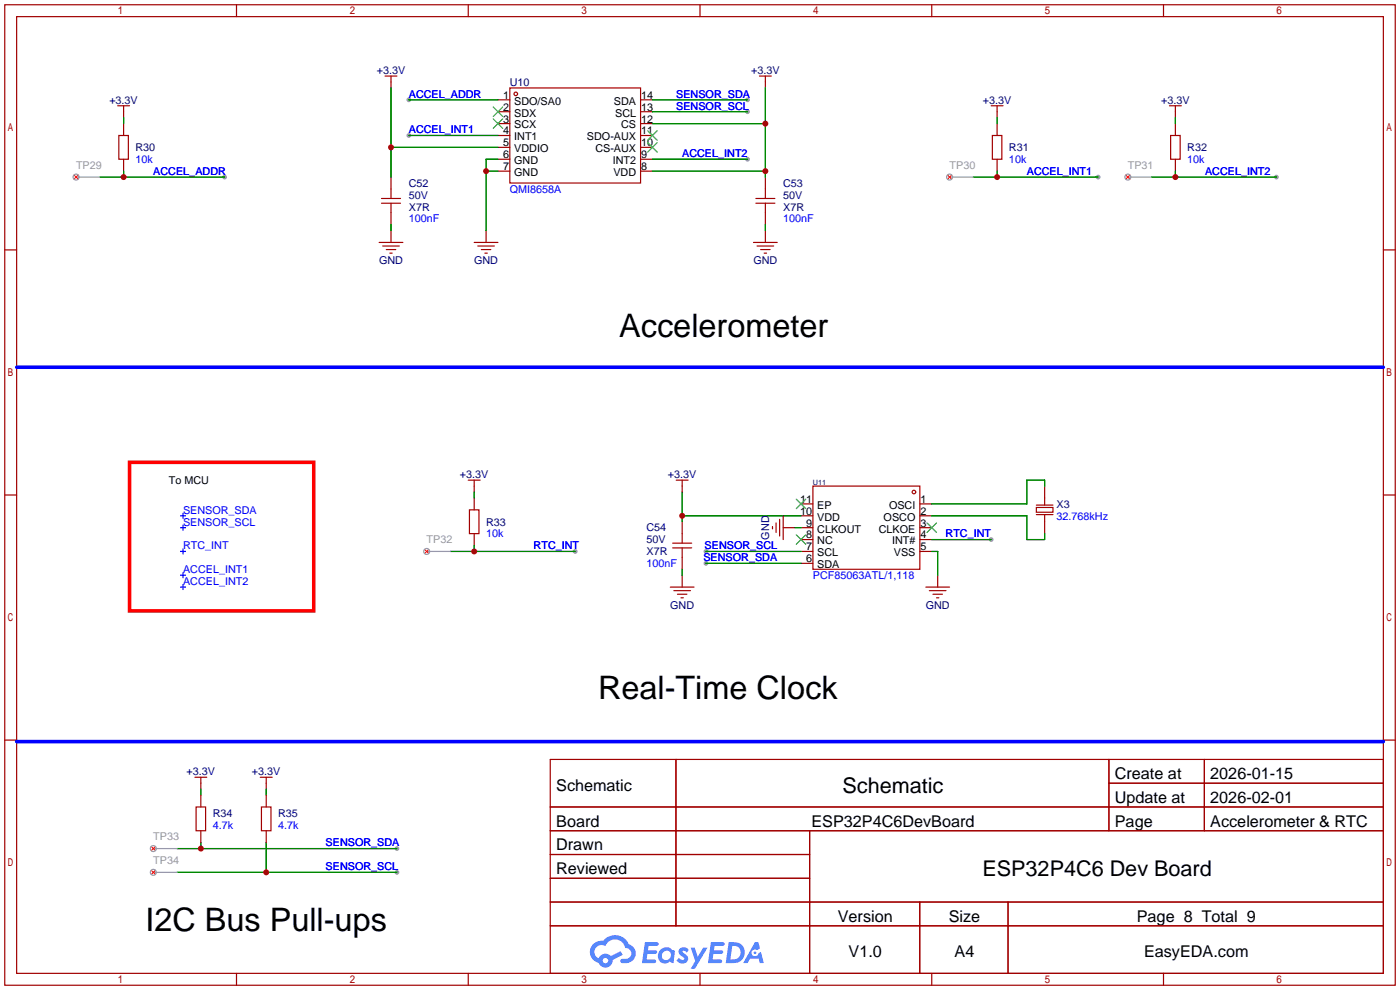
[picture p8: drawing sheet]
<svg xmlns="http://www.w3.org/2000/svg" width="299mm" height="212mm" viewBox="0 0 299 212" stroke-linecap="round" stroke-linejoin="round" font-family="sans-serif">
<g fill="#999">
<circle cx="159.8" cy="21.3" r=".51"/>
<circle cx="159.8" cy="23.9" r=".51"/>
<circle cx="87.4" cy="21.3" r=".51"/>
<circle cx="159.8" cy="34" r=".51"/>
<circle cx="87.4" cy="29" r=".51"/>
<circle cx="48" cy="37.8" r=".51"/>
<circle cx="150.9" cy="120.4" r=".51"/>
<circle cx="150.9" cy="117.9" r=".51"/>
<circle cx="211.8" cy="115.3" r=".51"/>
<circle cx="122.9" cy="117.9" r=".51"/>
<circle cx="84.8" cy="181.4" r=".51"/>
<circle cx="84.8" cy="186.4" r=".51"/>
<circle cx="234.7" cy="37.8" r=".51"/>
<circle cx="272.8" cy="37.8" r=".51"/>
</g>
<g fill="none" stroke="#a10000" stroke-width=".25">
<path d="M1 1h297.2v209.6h-297.2zM3.6 3.6h292.1v204.4h-292.1zM50.5 1v2.6M100.1 1v2.6M149.6 1v2.6M199.1 1v2.6M248.7 1v2.6M1 53.4h2.6M295.7 53.4h2.5M1 105.8h2.6M295.7 105.8h2.5M1 158.2h2.6"/>
<path d="M295.7 158.2h2.5M117.6 162.3h178.1v45.7h-178.1zM117.6 172.5h178.1M117.6 177.5h178.1M144.5 162.3v35.6M173 177.5v30.5M237 162.3v15.2M237 167.4h58.7M257.4 162.3v15.2M117.6 182.6h55.4M117.6 192.8h178.1M117.6 187.7h55.4"/>
<path d="M117.6 197.9h178.1M196.6 192.8v15.2M215.4 192.8v15.2M50.5 208v2.6M100.1 208v2.6M149.6 208v2.6M199.1 208v2.6M248.7 208v2.6"/>
</g>
<g fill="#5487ff">
<path d="M145.3 202.7a1.3 1.3 0 0 1 1.9 .3l-.4 .6a.54 .54 0 0 0-.9-.2l.1 .2a1.34 1.34 0 0 1 .9 1.8 1.47 1.47 0 0 1-2.3-.1l.5-.6 .8 .5a.31 .31 0 0 0 .4-.3 .31 .31 0 0 0-.3-.4 1.12 1.12 0 0 1-.7-1.8z"/>
<path d="M147.6 202.5h.9l.6 2 1.2-2h.9l-2.7 4.6h-.9l1-1.7z"/>
<path d="M137.8 201.4h1.7a1.31 1.31 0 0 1 1.2 .2 .4 .4 0 0 1-.3 .5l-1.8 .1-.1 .9h1.6a.4 .4 0 0 1 .4 .4 .4 .4 0 0 1-.5 .4h-1.6l-.2 1.2h1.4a.46 .46 0 0 1 .5 0 .46 .46 0 0 1 .1 .5l-.4 .2h-2.6z"/>
<path d="M151.9 201.4h1.7a1.32 1.32 0 0 1 1.2 .2 .39 .39 0 0 1-.3 .5l-1.8 .1-.1 .9h1.6a.4 .4 0 0 1 .4 .4 .4 .4 0 0 1-.4 .4h-1.7l-.2 1.2h1.4a.46 .46 0 0 1 .5 0 .46 .46 0 0 1 .1 .5l-.4 .2h-2.6z"/>
<path d="M161.3 201.4h.8l.3 1.3-.6 .4a.75 .75 0 0 0-1.1 .3 .75 .75 0 0 0 .5 1 .75 .75 0 0 0 .9-.7l.5-.2 .6 2.3h-.8l-.3-.9h-1.8l-.5 .9h-1z"/>
<path d="M155.7 201.4l-.6 4.4h1.5a2.27 2.27 0 0 0 2.6-2.2 2.27 2.27 0 0 0-2.7-2.2zM156.5 202.1a1.5 1.5 0 0 1 1.8 1.6 1.5 1.5 0 0 1-1.9 1.4h-.3z"/>
<path d="M141.2 203a1.6 1.6 0 0 0-.3 2.3 1.6 1.6 0 0 0 2.3 .2l.7 .3 .3-2.4-.1-.3-.5-.1a1.58 1.58 0 0 0-2.4 0zM141.8 203.5a.98 .98 0 0 1 1.6 .4 .98 .98 0 0 1-1.1 1.3 .94 .94 0 0 1-.9-.7 .94 .94 0 0 1 .4-1z"/>
<path d="M126.8 201.8a2.37 2.37 0 0 0 1.1 4 1.54 1.54 0 0 0 1.8 1 1.54 1.54 0 0 0 1.2-1.6l2.2-1.1-.5-.8-2 1a1.57 1.57 0 0 0-2.7 .5 1.5 1.5 0 0 1-.7-2.1 1.5 1.5 0 0 1 2.2-.5 2.23 2.23 0 0 1 2.3-1.4 2.23 2.23 0 0 1 2 1.8 1.16 1.16 0 0 1 1.2 1.1 1.16 1.16 0 0 1-1.1 1.2h-.7a.47 .47 0 0 0-.5 .4 .47 .47 0 0 0 .4 .5 2.17 2.17 0 0 0 2.5-.9 2.17 2.17 0 0 0-.3-2.7l-.8-.4a3.2 3.2 0 0 0-5.5-.7l-1.1 .1zM128.8 205.3a.6 .6 0 0 1 1.2 0 .6 .6 0 0 1-1.2 0z"/>
<circle cx="161.4" cy="203.6" r=".28"/>
</g>
<g fill="none" stroke="#a10000" stroke-width=".25">
<path d="M82.3 16.3h2.5M83.6 16.3v2.5M109 18.8h27.9v20.3h-27.9zM162.3 16.3h2.5M163.6 16.3v2.5M25.1 22.6h2.6M25.4 29h2v5h-2zM26.4 22.6v2.5M26.4 26.4v2.6M26.4 34v2.6M83.6 37.8v4.6M106.4 21.3h2.6"/>
<path d="M106.4 23.9h2.6M106.4 26.4h2.6M106.4 29h2.6M106.4 31.5h2.6M106.4 34h2.6M106.4 36.6h2.6M136.9 21.3h2.5M136.9 23.9h2.5M136.9 26.4h2.5M136.9 29h2.5M136.9 31.5h2.5M136.9 34h2.5"/>
<path d="M136.9 36.6h2.5M163.6 37.8v4.6M211.8 22.6h2.6M212.1 29h2v5h-2zM213.1 22.6v2.5M213.1 26.4v2.6M213.1 34v2.6M249.9 22.6h2.6M250.2 29h2v5h-2zM251.2 22.6v2.5M251.2 26.4v2.6M251.2 34v2.6"/>
<path d="M81 51.8h5.1M81.5 42.4h4.1M81.5 43.4h4.1M81.8 52.6h3.5M82.5 53.3h2.1M83.3 54.1h.5M83.6 43.4v4.6M83.6 49.3v2.5M101.3 51.8h5.1M102.1 52.6h3.6M102.9 53.3h2M103.6 54.1h.5"/>
<path d="M103.9 49.3v2.5M161 51.8h5.1M161.5 42.4h4.1M161.5 43.4h4.1M161.8 52.6h3.6M162.6 53.3h2M163.3 54.1h.5M163.6 43.4v4.6M163.6 49.3v2.5M100.1 102.6h2.5M100.3 109h2.1v5h-2.1zM101.3 102.6v2.6"/>
<path d="M101.3 106.4v2.6M101.3 114v2.6M143.8 116.1h4M143.8 117.1h4M144.5 102.6h2.6M145.8 102.6v2.6M145.8 111.5v4.6M145.8 117.1v4.6M165.1 112.5v.5M165.9 111.8v2M166.6 111v3.6M167.4 112.8h2.5"/>
<path d="M167.4 110.2v5.1M171.2 107.7h2.5M171.2 110.2h2.5M171.2 112.8h2.5M171.2 115.3h2.5M171.2 117.9h2.5M173.7 103.9h22.9v17.8h-22.9zM196.6 107.7h2.5M196.6 110.2h2.5M196.6 112.8h2.5M196.6 115.3h2.5M196.6 117.9h2.5"/>
<path d="M221.5 108.5h3.5v1h-3.5zM221.5 110h3.5M221.5 107.9h3.5M223.3 103.9v4M223.3 110v4M143.3 125.5h5M144 126.2h3.6M144.8 127h2M145.5 127.8h.5M145.8 122.9v2.6M171.2 120.4h2.5M197.9 125.5h5"/>
<path d="M198.6 126.2h3.6M199.4 127h2M200.2 127.8h.5M200.4 122.9v2.6M41.7 166.1h2.5M41.9 172.5h2v5h-2zM42.9 166.1v2.6M42.9 169.9v2.6M42.9 177.5v2.6M55.6 166.1h2.6M55.9 172.5h2v5h-2zM56.9 166.1v2.6"/>
<path d="M56.9 169.9v2.6M56.9 177.5v2.6"/>
<circle cx="110.2" cy="20.1" r=".38"/>
<circle cx="195.3" cy="105.2" r=".38"/>
</g>
<g fill="none" stroke="#3c3" stroke-width=".25">
<path d="M105.4 22.9l2 2M105.4 25.4l2 2M107.4 22.9l-2 2M107.4 25.4l-2 2M138.4 30.5l2.1 2M138.4 27.9l2.1 2.1M140.5 30.5l-2.1 2M140.5 27.9l-2.1 2.1M170.2 114.3l2 2M170.2 106.7l2 2M172.2 114.3l-2 2M172.2 106.7l-2 2"/>
<path d="M198.1 111.8l2.1 2M200.2 111.8l-2.1 2"/>
</g>
<g fill="none" stroke="#008700" stroke-width=".25">
<path d="M83.6 18.8v19M163.6 18.8v19M21.3 37.8h26.7M26.4 25.1v1.3M26.4 36.6v1.2M83.6 31.5h22.8M87.4 21.3h19M87.4 29h19M103.9 36.6h2.5M106.4 34h-2.5v15.3M139.4 21.3h20.4M139.4 23.9h20.4"/>
<path d="M139.4 26.4h24.2M139.4 36.6h24.2M139.4 34h20.4M208 37.8h26.7M213.1 25.1v1.3M213.1 36.6v1.2M246.1 37.8h26.7M251.2 25.1v1.3M251.2 36.6v1.2M83.6 48v1.3M163.6 48v1.3M96.3 117.9h26.6"/>
<path d="M101.3 105.2v1.2M101.3 116.6v1.3M145.8 110.2h25.4M145.8 105.2v6.3M150.9 117.9h20.3M169.9 112.8h1.3M199.1 117.9h1.3v5M199.1 115.3h12.7M199.1 110.2h20.4v5.1h3.8v-1.3M223.3 103.9v-1.3h-3.8v5.1h-20.4M145.8 121.7v1.2M150.9 120.4h20.3"/>
<path d="M42.9 168.7v1.2M56.9 168.7v1.2M37.8 181.4h47M37.8 186.4h47M42.9 180.1v1.3M56.9 180.1v6.3"/>
</g>
<path d="M3.6 78.5h292.1M3.6 158.5h292.1" fill="none" stroke="#00f" stroke-width=".76"/>
<path d="M27.7 98.8h39.4v31.8h-39.4z" fill="none" stroke="#f00" stroke-width=".76"/>
<path d="M38.6 110.2h1M38.6 112.8h1M38.6 117.9h1M39.1 109.7v1M39.1 112.3v1M39.1 117.3v1.1M38.6 122.9h1M38.6 125.5h1M39.1 122.4v1M39.1 125v1" fill="none" stroke="#00f" stroke-width=".25"/>
<g fill="none" stroke="#999" stroke-width=".25">
<path d="M16.3 37.8h5M202.9 37.8h5.1M241 37.8h5.1M91.2 117.9h5.1M32.8 186.4h5M32.8 181.4h5"/>
<circle cx="16.3" cy="37.8" r=".63"/>
<circle cx="202.9" cy="37.8" r=".63"/>
<circle cx="241" cy="37.8" r=".63"/>
<circle cx="91.2" cy="117.9" r=".63"/>
<circle cx="32.8" cy="181.4" r=".63"/>
<circle cx="32.8" cy="186.4" r=".63"/>
</g>
<path d="M15.8 37.4l.9 .9M16.7 37.4l-.9 .9M202.5 37.4l.9 .9M203.4 37.4l-.9 .9M240.6 37.4l.9 .9M241.5 37.4l-.9 .9M90.7 117.4l.9 .9M91.6 117.4l-.9 .9M32.3 186l.9 .9M32.3 180.9l.9 .9M33.2 186l-.9 .9M33.2 180.9l-.9 .9" fill="none" stroke="#f00" stroke-width=".21"/>
<g fill="#c00">
<circle cx="163.6" cy="26.4" r=".63"/>
<circle cx="163.6" cy="36.6" r=".63"/>
<circle cx="83.6" cy="31.5" r=".63"/>
<circle cx="103.9" cy="36.6" r=".63"/>
<circle cx="26.4" cy="37.8" r=".63"/>
<circle cx="145.8" cy="110.2" r=".63"/>
<circle cx="101.3" cy="117.9" r=".63"/>
<circle cx="42.9" cy="181.4" r=".63"/>
<circle cx="56.9" cy="186.4" r=".63"/>
<circle cx="213.1" cy="37.8" r=".63"/>
<circle cx="251.2" cy="37.8" r=".63"/>
</g>
<g font-size="6.9">
<text x="132.4" y="72">Accelerometer</text>
<text x="127.8" y="149.5">Real-Time Clock</text>
<text x="31.1" y="199">I2C Bus Pull-ups</text>
</g>
<g font-size="4.6">
<text x="180.1" y="169.4">Schematic</text>
<text x="210" y="187.2">ESP32P4C6 Dev Board</text>
</g>
<g font-size="3.5">
<text x="238.3" y="166.5">Create at</text>
<text x="258.7" y="166.5">2026-01-15</text>
<text x="118.9" y="169.1">Schematic</text>
<text x="238.3" y="171.6">Update at</text>
<text x="258.7" y="171.6">2026-02-01</text>
<text x="118.9" y="176.7">Board</text>
<text x="173.4" y="176.7">ESP32P4C6DevBoard</text>
<text x="238.3" y="176.7">Page</text>
<text x="258.7" y="176.7">Accelerometer &amp; RTC</text>
<text x="118.9" y="181.8">Drawn</text>
<text x="118.9" y="186.8">Reviewed</text>
<text x="179.1" y="197">Version</text>
<text x="202.8" y="197">Size</text>
<text x="243" y="197">Page 8 Total 9</text>
<text x="181.4" y="204.6">V1.0</text>
<text x="204" y="204.6">A4</text>
<text x="244.5" y="204.6">EasyEDA.com</text>
</g>
<g font-size="2.3" fill="#000080">
<text x="80.5" y="15.8">+3.3V</text>
<text x="160.5" y="15.8">+3.3V</text>
<text x="23.4" y="22.1">+3.3V</text>
<text x="109" y="18.3">U10</text>
<text x="210.1" y="22.1">+3.3V</text>
<text x="248.2" y="22.1">+3.3V</text>
<text x="29" y="32.3">R30</text>
<text x="215.6" y="32.3">R31</text>
<text x="253.7" y="32.3">R32</text>
<text x="87.4" y="39.9">C52</text>
<text x="167.4" y="39.9">C53</text>
<text x="87.4" y="42.5">50V</text>
<text x="87.4" y="45">X7R</text>
<text x="167.4" y="42.5">50V</text>
<text x="167.4" y="45">X7R</text>
<text x="81" y="56.4">GND</text>
<text x="101.3" y="56.4">GND</text>
<text x="161" y="56.4">GND</text>
<text x="98.3" y="102.2">+3.3V</text>
<text x="142.7" y="102.2">+3.3V</text>
<text x="103.9" y="112.3">R33</text>
<text x="138.2" y="113.6">C54</text>
<text x="225.8" y="108.5">X3</text>
<text x="138.2" y="116.1">50V</text>
<text x="138.2" y="118.7">X7R</text>
<text x="164.4" y="115.3" transform="rotate(-90 164.4 115.3)">GND</text>
<text x="143.2" y="130.1">GND</text>
<text x="197.8" y="130.1">GND</text>
<text x="39.9" y="165.7">+3.3V</text>
<text x="53.8" y="165.7">+3.3V</text>
<text x="45.5" y="174.5">R34</text>
<text x="59.4" y="174.5">R35</text>
</g>
<g font-size="2.3" fill="#00f">
<text x="87.4" y="20.9">ACCEL_ADDR</text>
<text x="144.5" y="20.9">SENSOR_SDA</text>
<text x="144.5" y="23.4">SENSOR_SCL</text>
<text x="87.4" y="28.5">ACCEL_INT1</text>
<text x="29" y="34.8">10k</text>
<text x="145.8" y="33.6">ACCEL_INT2</text>
<text x="215.6" y="34.8">10k</text>
<text x="253.7" y="34.8">10k</text>
<text x="32.8" y="37.4">ACCEL_ADDR</text>
<text x="109" y="41.2">QMI8658A</text>
<text x="219.5" y="37.4">ACCEL_INT1</text>
<text x="257.6" y="37.4">ACCEL_INT2</text>
<text x="87.4" y="47.5">100nF</text>
<text x="167.4" y="47.5">100nF</text>
<text x="39.1" y="109.8">SENSOR_SDA</text>
<text x="39.1" y="112.3">SENSOR_SCL</text>
<text x="225.8" y="111">32.768kHz</text>
<text x="39.1" y="117.4">RTC_INT</text>
<text x="103.9" y="114.9">10k</text>
<text x="114" y="117.4">RTC_INT</text>
<text x="150.3" y="119.9">SENSOR_SDA</text>
<text x="150.6" y="117.4">SENSOR_SCL</text>
<text x="202.1" y="114.9">RTC_INT</text>
<text x="39.1" y="122.5">ACCEL_INT1</text>
<text x="39.1" y="125">ACCEL_INT2</text>
<text x="138.2" y="121.2">100nF</text>
<text x="173.7" y="123.7">PCF85063ATL/1,118</text>
<text x="45.5" y="177.1">4.7k</text>
<text x="59.4" y="177.1">4.7k</text>
<text x="69.6" y="180.9">SENSOR_SDA</text>
<text x="69.6" y="186">SENSOR_SCL</text>
</g>
<g font-size="2.3">
<text x="107.6" y="21.1">1</text>
<text x="107.6" y="23.6">2</text>
<text x="109.9" y="22.4">SDO/SA0</text>
<text x="131.2" y="22.4">SDA</text>
<text x="137" y="23.6">13</text>
<text x="137" y="21.1">14</text>
<text x="107.6" y="26.2">3</text>
<text x="107.6" y="28.7">4</text>
<text x="109.9" y="24.9">SDX</text>
<text x="109.9" y="27.5">SCX</text>
<text x="109.9" y="30">INT1</text>
<text x="125.4" y="30">SDO-AUX</text>
<text x="131.5" y="24.9">SCL</text>
<text x="132.8" y="27.5">CS</text>
<text x="137" y="28.7">11</text>
<text x="137" y="26.2">12</text>
<text x="107.6" y="31.3">5</text>
<text x="107.6" y="33.8">6</text>
<text x="109.9" y="32.5">VDDIO</text>
<text x="109.9" y="35.1">GND</text>
<text x="127.2" y="32.5">CS-AUX</text>
<text x="131" y="35.1">INT2</text>
<text x="137" y="33.8">9</text>
<text x="137" y="31.3">10</text>
<text x="107.6" y="36.3">7</text>
<text x="109.9" y="37.6">GND</text>
<text x="131.1" y="37.6">VDD</text>
<text x="137" y="36.3">8</text>
<text x="36.1" y="103.4">To MCU</text>
<text x="171" y="107.5">11</text>
<text x="196.7" y="107.5">1</text>
<text x="171" y="110">10</text>
<text x="172.3" y="112.5">9</text>
<text x="174.7" y="113.8">CLKOUT</text>
<text x="174.7" y="111.3">VDD</text>
<text x="174.7" y="108.7">EP</text>
<text x="187.8" y="113.8">CLKOE</text>
<text x="188.9" y="111.3">OSCO</text>
<text x="190" y="108.7">OSCI</text>
<text x="196.7" y="110">2</text>
<text x="196.7" y="112.5">3</text>
<text x="172.3" y="117.6">7</text>
<text x="172.3" y="115.1">8</text>
<text x="174.7" y="118.9">SCL</text>
<text x="174.7" y="116.4">NC</text>
<text x="190.7" y="116.4">INT#</text>
<text x="191" y="118.9">VSS</text>
<text x="196.7" y="115.1">4</text>
<text x="196.7" y="117.6">5</text>
<text x="172.3" y="120.2">6</text>
<text x="174.7" y="121.4">SDA</text>
</g>
<g font-size="2.3" fill="#999">
<text x="16.3" y="36.1">TP29</text>
<text x="202.9" y="36.1">TP30</text>
<text x="241" y="36.1">TP31</text>
<text x="91.2" y="116.1">TP32</text>
<text x="32.8" y="179.6">TP33</text>
<text x="32.8" y="184.7">TP34</text>
</g>
<text font-size="1.6" fill="#000080" x="173.7" y="103.6">U11</text>
</svg>
